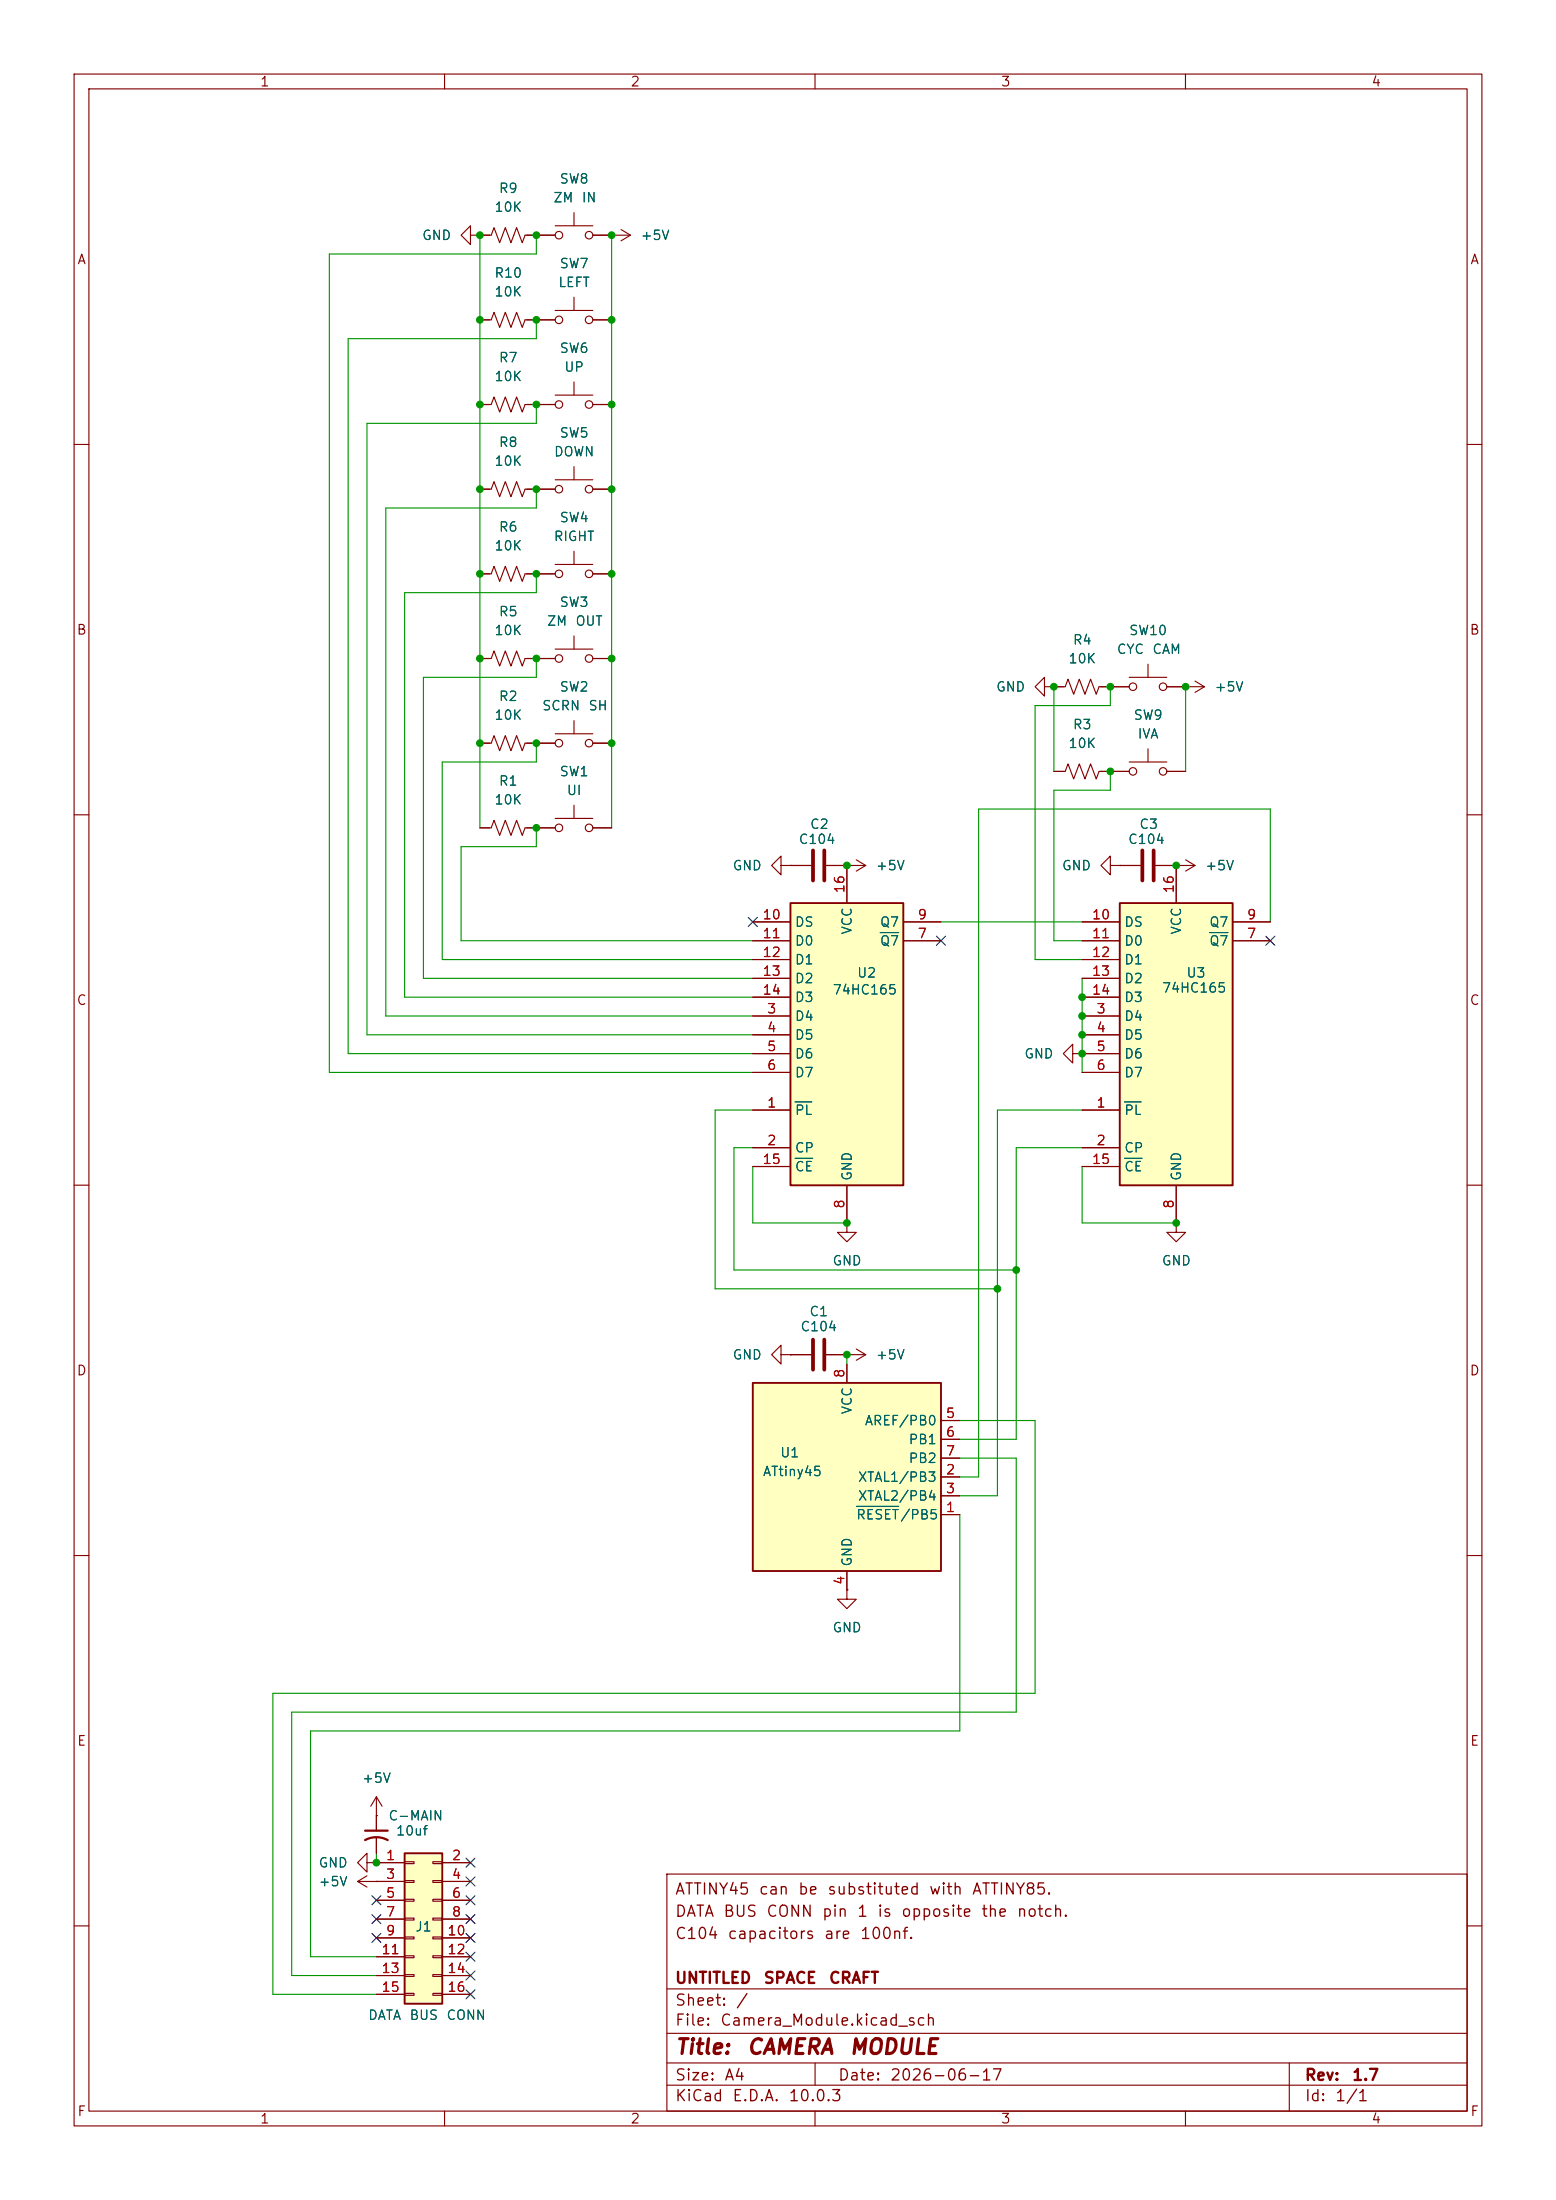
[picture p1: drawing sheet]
<svg xmlns="http://www.w3.org/2000/svg" width="210mm" height="297mm" viewBox="0 0 210 297" stroke-linecap="round" stroke-linejoin="round" font-family="sans-serif">
<g fill="none" stroke="#840000" stroke-width=".15">
<path d="M10 10h190v277h-190zM12 12h186v273h-186zM60 10v2M110 10v2M160 10v2M10 60h2M198 60h2M72.4 88.9h2.5M74.9 87.6h5.1M77.5 85.9v1.7M80 88.9h2.5M10 110h2"/>
<path d="M198 110h2M10 160h2M198 160h2M10 210h2M198 210h2M90 253h108v32h-108zM10 260h2M90 278.5h108M90 274.5h108M90 268.5h108M110 278.5v3M174 278.5v6.5"/>
<path d="M198 260h2M60 285v2M90 281.5h108M110 285v2M160 285v2"/>
<circle cx="75.4" cy="88.9" r=".51"/>
<circle cx="79.5" cy="88.9" r=".51"/>
</g>
<path d="M106.7 121.9h15.2v38.1h-15.2z" fill="#ffffc2"/>
<path d="M106.7 121.9h15.2v38.1h-15.2z" fill="none" stroke="#840000" stroke-width=".25"/>
<g fill="none" stroke="#840000" stroke-width=".15">
<path d="M74.9 99.1h5.1M77.5 97.3v1.8M64.8 111.8h1.5l.4-1.1 .7 2.1 .8-2.1 .8 2.1 .7-2.1 .8 2.1 .4-1h4M72.4 100.3h2.5M74.9 110.5h5.1M77.5 108.7v1.8M80 100.3h2.5M80 111.8h2.5M105.4 116.8v-1.2l-1.3 1.2 1.3 1.3v-1.3h1.3M106.7 116.8h.1M106.7 116.8h2.8M111.5 116.8h5.3"/>
<path d="M114.3 116.8h.1M114.3 116.8v5.1M115.6 116.1l1.2 .7M116.8 116.8l-1.2 .8M101.6 137.2h5.1M101.6 139.7h5.1M101.6 127h5.1M101.6 124.5h5.1M101.6 129.5h5.1M101.6 132.1h5.1M101.6 134.6h5.1M121.9 127h5.1"/>
<path d="M121.9 124.5h5.1M101.6 149.9h5.1M101.6 154.9h5.1M101.6 142.2h5.1M101.6 144.8h5.1M101.6 157.5h5.1M114.3 160v5.1"/>
<circle cx="75.4" cy="111.8" r=".51"/>
<circle cx="75.4" cy="100.3" r=".51"/>
<circle cx="79.5" cy="111.8" r=".51"/>
<circle cx="79.5" cy="100.3" r=".51"/>
</g>
<path d="M118.8 125.9h2.5M107.3 148.8h2.3M107.3 156.4h2.4" fill="none" stroke="#006464" stroke-width=".15"/>
<path d="M109.7 114.8v4.1M111.3 114.8v4.1" fill="none" stroke="#840000" stroke-width=".51"/>
<path d="M54.6 250.2h5.1v20.3h-5.1z" fill="#ffffc2"/>
<path d="M54.6 250.2h5.1v20.3h-5.1z" fill="none" stroke="#840000" stroke-width=".25"/>
<g fill="none" stroke="#840000" stroke-width=".15">
<path d="M50.8 251.5h3.8M50.8 254h3.8M50.8 256.5h3.8M50.8 259.1h3.8M50.8 245.1v2M50.8 248.2v2M54.6 251.3h1.3v.3h-1.3zM54.6 253.9h1.3v.2h-1.3zM54.6 256.4h1.3v.3h-1.3zM54.6 259h1.3v.2h-1.3zM58.4 251.3h1.3v.3h-1.3zM58.4 253.9h1.3v.2h-1.3z"/>
<path d="M58.4 256.4h1.3v.3h-1.3zM58.4 259h1.3v.2h-1.3zM59.7 251.5h3.8M59.7 254h3.8M59.7 256.5h3.8M59.7 259.1h3.8M50.8 261.6h3.8M50.8 264.2h3.8M50.8 266.7h3.8M50.8 269.2h3.8M54.6 261.5h1.3v.2h-1.3zM54.6 264h1.3v.3h-1.3z"/>
<path d="M54.6 266.6h1.3v.2h-1.3zM54.6 269.1h1.3v.3h-1.3zM58.4 261.5h1.3v.2h-1.3zM58.4 264h1.3v.3h-1.3zM58.4 266.6h1.3v.2h-1.3zM58.4 269.1h1.3v.3h-1.3zM59.7 261.6h3.8M59.7 264.2h3.8M59.7 266.7h3.8M59.7 269.2h3.8"/>
</g>
<path d="M49.3 248.4a3.2 3.2 0 0 1 3 0M49.3 247.1h3" fill="none" stroke="#840000" stroke-width=".3"/>
<path d="M101.6 186.7h25.4v25.4h-25.4z" fill="#ffffc2"/>
<path d="M101.6 186.7h25.4v25.4h-25.4z" fill="none" stroke="#840000" stroke-width=".25"/>
<g fill="none" stroke="#840000" stroke-width=".15">
<path d="M64.8 66h1.5l.4-1 .7 2.1 .8-2.1 .8 2.1 .7-2.1 .8 2.1 .4-1.1h4M64.8 77.5h1.5l.4-1 .7 2 .8-2 .8 2 .7-2 .8 2 .4-1h4M74.9 76.2h5.1M74.9 64.8h5.1M77.5 63v1.8M77.5 74.4v1.8M80 77.5h2.5M80 66h2.5M64.8 88.9h1.5l.4-1 .7 2 .8-2 .8 2 .7-2 .8 2 .4-1h1.5M64.8 100.3h1.5l.4-1 .7 2 .8-2 .8 2 .7-2 .8 2 .4-1h1.5M114.3 184.2v2.5M127 199.4h2.5"/>
<path d="M127 191.8h2.5M127 194.3h2.5M127 196.9h2.5M114.3 214.6v1.3h1.3l-1.3 1.3-1.3-1.3h1.3M114.3 214.6h.1M114.3 212.1v2.5M127 204.5h2.5M127 201.9h2.5M48.3 254l1.2 .8M48.3 254h2.5M49.5 251.5v-1.3l-1.2 1.3 1.2 1.2v-1.2h1.3M49.5 253.2l-1.2 .8"/>
<path d="M50.8 254h.1M50.8 251.5h.1M50.8 245.1h.1M50.8 242.6l-.8 1.2M50.8 242.6l.8 1.2M50.8 242.6v2.5"/>
<circle cx="75.4" cy="66" r=".51"/>
<circle cx="75.4" cy="77.5" r=".51"/>
<circle cx="79.5" cy="77.5" r=".51"/>
<circle cx="79.5" cy="66" r=".51"/>
</g>
<path d="M115.6 203.4h5.7" fill="none" stroke="#006464" stroke-width=".15"/>
<path d="M151.1 121.9h15.3v38.1h-15.3z" fill="#ffffc2"/>
<path d="M151.1 121.9h15.3v38.1h-15.3z" fill="none" stroke="#840000" stroke-width=".25"/>
<g fill="none" stroke="#840000" stroke-width=".15">
<path d="M63.5 31.8v-1.3l-1.3 1.3 1.3 1.2v-1.2h1.3M64.8 31.8h1.5l.4-1.1 .7 2.1 .8-2.1 .8 2.1 .7-2.1 .8 2.1 .4-1h4M64.8 31.8h.1M74.9 30.5h5.1M77.5 28.7v1.8M80 31.8h5.1M82.5 31.8h.1M83.8 31l1.3 .8M85.1 31.8l-1.3 .7M64.8 43.2h1.5l.4-1 .7 2 .8-2 .8 2 .7-2 .8 2 .4-1h4M64.8 54.6h1.5l.4-1 .7 2 .8-2 .8 2 .7-2 .8 2 .4-1h4M74.9 41.9h5.1"/>
<path d="M74.9 53.3h5.1M77.5 40.1v1.8M77.5 51.6v1.7M80 43.2h2.5M80 54.6h2.5M64.8 77.5h1.2M64.8 66h1.2M71.1 77.5h3.8M71.1 66h3.8M80 77.5h2.5M80 66h2.5M64.8 88.9h1.2"/>
<path d="M71.1 88.9h3.8M80 88.9h2.5M141 92.7v-1.3l-1.3 1.3 1.3 1.3v-1.3h1.2M142.2 92.7h.1M142.2 92.7h1.6l.3-1 .8 2 .8-2 .7 2 .8-2 .8 2 .3-1h4.1M152.4 91.4h5.1M154.9 89.7v1.7M157.5 92.7h5.1M160 92.7h.1M161.3 91.9l1.3 .8M162.6 92.7l-1.3 .8M64.8 100.3h1.2"/>
<path d="M64.8 111.8h1.2M71.1 100.3h3.8M71.1 111.8h3.8M80 100.3h2.5M80 111.8h2.5M106.7 116.8h.1M106.7 116.8h2.8M111.5 116.8h2.8M114.3 116.8h.1M114.3 116.8v5.1M142.2 104.1h1.6l.3-1 .8 2.1 .8-2.1 .7 2.1 .8-2.1 .8 2.1 .3-1.1h4.1M149.9 116.8v-1.2l-1.3 1.2 1.3 1.3v-1.3h1.2"/>
<path d="M151.1 116.8h.1M151.1 116.8h2.8M152.4 102.9h5.1M154.9 101.1v1.8M156 116.8h5.3M157.5 104.1h2.5M158.7 116.8h.1M158.7 116.8v5.1M160 116.1l1.3 .7M161.3 116.8l-1.3 .8M101.6 137.2h5.1M101.6 139.7h5.1"/>
<path d="M101.6 127h5.1M101.6 124.5h5.1M101.6 129.5h5.1M101.6 132.1h5.1M101.6 134.6h5.1M121.9 127h5.1M121.9 124.5h5.1M146 137.2h5.1M146 139.7h5.1M146 127h5.1M146 124.5h5.1M146 129.5h5.1"/>
<path d="M146 132.1h5.1M146 134.6h5.1M166.4 127h5M166.4 124.5h5M101.6 149.9h5.1M101.6 154.9h5.1M101.6 142.2h5.1M101.6 144.8h5.1M101.6 157.5h5.1M144.8 142.2v-1.2l-1.3 1.2 1.3 1.3v-1.3h1.2M146 142.2h.1M146 149.9h5.1"/>
<path d="M146 154.9h5.1M146 142.2h5.1M146 144.8h5.1M146 157.5h5.1M114.3 165.1v1.3h1.3l-1.3 1.2-1.3-1.2h1.3M114.3 165.1h.1M114.3 160v5.1M158.7 165.1v1.3h1.3l-1.3 1.2-1.2-1.2h1.2M158.7 165.1h.1M158.7 160v5.1M105.4 182.9v-1.3l-1.3 1.3 1.3 1.3v-1.3h1.3M106.7 182.9h.1"/>
<path d="M106.7 182.9h2.8M111.5 182.9h5.3M114.3 182.9h.1M114.3 184.2v2.5M115.6 182.1l1.2 .8M116.8 182.9l-1.2 .7M127 199.4h2.5M127 191.8h2.5M127 194.3h2.5M127 196.9h2.5M114.3 214.6h.1M114.3 212.1v2.5"/>
<path d="M127 204.5h2.5M127 201.9h2.5M50.8 254h.1M50.8 251.5h.1M50.8 245.1h.1M50.8 251.5h3.8M50.8 254h3.8M50.8 256.5h3.8M50.8 259.1h3.8M50.8 245.1v2M50.8 248.2v2M59.7 251.5h3.8"/>
<path d="M59.7 254h3.8M59.7 256.5h3.8M59.7 259.1h3.8M50.8 261.6h3.8M50.8 264.2h3.8M50.8 266.7h3.8M50.8 269.2h3.8M59.7 261.6h3.8M59.7 264.2h3.8M59.7 266.7h3.8M59.7 269.2h3.8"/>
<circle cx="75.4" cy="31.8" r=".51"/>
<circle cx="79.5" cy="31.8" r=".51"/>
<circle cx="75.4" cy="43.2" r=".51"/>
<circle cx="75.4" cy="54.6" r=".51"/>
<circle cx="79.5" cy="43.2" r=".51"/>
<circle cx="79.5" cy="54.6" r=".51"/>
<circle cx="152.9" cy="92.7" r=".51"/>
<circle cx="157" cy="92.7" r=".51"/>
<circle cx="152.9" cy="104.1" r=".51"/>
<circle cx="157" cy="104.1" r=".51"/>
</g>
<path d="M118.8 125.9h2.5M163.2 125.9h2.5M107.3 148.8h2.3M107.3 156.4h2.4M151.8 148.8h2.2M151.8 156.4h2.3M115.6 203.4h5.7" fill="none" stroke="#006464" stroke-width=".15"/>
<path d="M154.2 114.8v4.1M155.7 114.8v4.1M109.7 180.8v4.1M111.3 180.8v4.1" fill="none" stroke="#840000" stroke-width=".51"/>
<g fill="none" stroke="#009600" stroke-width=".15">
<path d="M64.8 31.8v80M72.4 31.8v2.5h-28v110.5h57.2M82.5 31.8v80M72.4 43.2v2.5h-25.4v96.5h54.6M72.4 54.6v2.6h-22.9v82.5h52.1M72.4 66v2.6h-20.3v68.6h49.5M72.4 77.5v2.5h-17.8v54.6h47M72.4 88.9v2.5h-15.3v40.7h44.5M142.2 92.7v11.4M149.9 92.7v2.6h-10.2v34.2h6.3M160 92.7v11.4M72.4 100.3v2.6h-12.7v26.6h41.9"/>
<path d="M72.4 111.8v2.5h-10.2v12.7h39.4M149.9 104.1v2.6h-7.7v20.3h3.8M127 124.5h19M146 132.1v12.7M171.4 124.5v-15.3h-39.3v90.2h-2.6M101.6 149.9h-5.1v24.1h38.1M101.6 154.9h-2.5v16.6h38.1M101.6 157.5v7.6h12.7M146 149.9h-11.4v52h-5.1M146 157.5v7.6h12.7M146 154.9h-8.8v39.4h-7.7M114.3 182.9v1.3"/>
<path d="M129.5 196.9h7.7v34.2h-97.8v35.6h11.4M129.5 191.8h10.2v36.8h-102.9v40.6h14M129.5 204.5v29.2h-87.6v30.5h8.9M50.8 250.2v1.3"/>
</g>
<g fill="none" stroke="#000084" stroke-width=".15">
<path d="M101 123.9l1.2 1.2M102.2 123.9l-1.2 1.2M126.4 126.4l1.2 1.2M127.6 126.4l-1.2 1.2M170.8 126.4l1.3 1.2M172.1 126.4l-1.3 1.2M50.2 255.9l1.2 1.2M50.2 258.5l1.2 1.2M51.4 258.5l-1.2 1.2M51.4 255.9l-1.2 1.2M62.9 255.9l1.2 1.2M62.9 258.5l1.2 1.2"/>
<path d="M62.9 250.9l1.2 1.2M62.9 253.4l1.2 1.2M64.1 255.9l-1.2 1.2M64.1 258.5l-1.2 1.2M64.1 250.9l-1.2 1.2M64.1 253.4l-1.2 1.2M50.2 261l1.2 1.2M51.4 261l-1.2 1.2M62.9 268.6l1.2 1.2M62.9 261l1.2 1.2M62.9 266.1l1.2 1.2M62.9 263.6l1.2 1.2"/>
<path d="M64.1 268.6l-1.2 1.2M64.1 261l-1.2 1.2M64.1 266.1l-1.2 1.2M64.1 263.6l-1.2 1.2"/>
</g>
<g fill="#009600" stroke="#009600" stroke-width=".13">
<circle cx="82.5" cy="54.6" r=".46"/>
<circle cx="72.4" cy="43.2" r=".46"/>
<circle cx="82.5" cy="43.2" r=".46"/>
<circle cx="82.5" cy="31.8" r=".46"/>
<circle cx="72.4" cy="54.6" r=".46"/>
<circle cx="64.8" cy="54.6" r=".46"/>
<circle cx="72.4" cy="31.8" r=".46"/>
<circle cx="64.8" cy="31.8" r=".46"/>
<circle cx="64.8" cy="43.2" r=".46"/>
<circle cx="114.3" cy="165.1" r=".46"/>
<circle cx="134.6" cy="174" r=".46"/>
<circle cx="146" cy="137.2" r=".46"/>
<circle cx="146" cy="134.6" r=".46"/>
<circle cx="137.2" cy="171.5" r=".46"/>
<circle cx="158.7" cy="165.1" r=".46"/>
<circle cx="114.3" cy="116.8" r=".46"/>
<circle cx="82.5" cy="88.9" r=".46"/>
<circle cx="72.4" cy="88.9" r=".46"/>
<circle cx="82.5" cy="100.3" r=".46"/>
<circle cx="72.4" cy="100.3" r=".46"/>
<circle cx="72.4" cy="111.8" r=".46"/>
<circle cx="50.8" cy="251.5" r=".46"/>
<circle cx="114.3" cy="182.9" r=".46"/>
<circle cx="64.8" cy="88.9" r=".46"/>
<circle cx="64.8" cy="100.3" r=".46"/>
<circle cx="72.4" cy="77.5" r=".46"/>
<circle cx="72.4" cy="66" r=".46"/>
<circle cx="64.8" cy="66" r=".46"/>
<circle cx="82.5" cy="77.5" r=".46"/>
<circle cx="82.5" cy="66" r=".46"/>
<circle cx="64.8" cy="77.5" r=".46"/>
<circle cx="146" cy="139.7" r=".46"/>
<circle cx="146" cy="142.2" r=".46"/>
<circle cx="149.9" cy="104.1" r=".46"/>
<circle cx="158.7" cy="116.8" r=".46"/>
<circle cx="160" cy="92.7" r=".46"/>
<circle cx="142.2" cy="92.7" r=".46"/>
<circle cx="149.9" cy="92.7" r=".46"/>
</g>
<g font-size="2" fill="#840000">
<text x="91" y="277.8">Title:</text>
<text x="100.7" y="277.8">CAMERA</text>
<text x="114.5" y="277.8">MODULE</text>
</g>
<g font-size="1.5" fill="#840000">
<text x="91" y="256.1">ATTINY45</text>
<text x="102.3" y="256.1">can</text>
<text x="107.6" y="256.1">be</text>
<text x="111.6" y="256.1">substituted</text>
<text x="125.3" y="256.1">with</text>
<text x="131.1" y="256.1">ATTINY85.</text>
<text x="91" y="262.1">C104</text>
<text x="91" y="259.1">DATA</text>
<text x="97.5" y="259.1">BUS</text>
<text x="98.1" y="262.1">capacitors</text>
<text x="103.3" y="259.1">CONN</text>
<text x="110.8" y="259.1">pin</text>
<text x="111.1" y="262.1">are</text>
<text x="115.6" y="259.1">1</text>
<text x="116" y="262.1">100nf.</text>
<text x="118.3" y="259.1">is</text>
<text x="121.5" y="259.1">opposite</text>
<text x="132.3" y="259.1">the</text>
<text x="137.1" y="259.1">notch.</text>
<text x="91" y="268.1">UNTITLED</text>
<text x="103" y="268.1">SPACE</text>
<text x="111.8" y="268.1">CRAFT</text>
<text x="91" y="273.8">File:</text>
<text x="91" y="271.1">Sheet:</text>
<text x="97.1" y="273.8">Camera_Module.kicad_sch</text>
<text x="99.2" y="271.1">/</text>
<text x="91" y="281.2">Size:</text>
<text x="97.7" y="281.2">A4</text>
<text x="113" y="281.2">Date:</text>
<text x="120" y="281.2">2026-06-17</text>
<text x="176" y="281.2">Rev:</text>
<text x="182.4" y="281.2">1.7</text>
<text x="91" y="284">KiCad</text>
<text x="98.7" y="284">E.D.A.</text>
<text x="106.3" y="284">10.0.3</text>
<text x="176" y="284">Id:</text>
<text x="180.1" y="284">1/1</text>
</g>
<g font-size="1.3" fill="#840000">
<text x="35" y="12">1</text>
<text x="85" y="12">2</text>
<text x="135" y="12">3</text>
<text x="185" y="12">4</text>
<text x="10.3" y="36">A</text>
<text x="198.4" y="36">A</text>
<text x="10.3" y="86">B</text>
<text x="198.3" y="86">B</text>
<text x="10.3" y="136">C</text>
<text x="198.3" y="136">C</text>
<text x="10.3" y="186">D</text>
<text x="198.3" y="186">D</text>
<text x="10.3" y="236">E</text>
<text x="198.3" y="236">E</text>
<text x="10.3" y="286">F</text>
<text x="35" y="287">1</text>
<text x="85" y="287">2</text>
<text x="135" y="287">3</text>
<text x="185" y="287">4</text>
<text x="198.4" y="286">F</text>
</g>
<g font-size="1.3" fill="#006464">
<text x="66.6" y="28.9">10K</text>
<text x="67.2" y="26.4">R9</text>
<text x="74.6" y="27.6">ZM</text>
<text x="75.4" y="25.1">SW8</text>
<text x="78.4" y="27.6">IN</text>
<text x="56.9" y="32.7">GND</text>
<text x="86.4" y="32.7">+5V</text>
<text x="66.6" y="37.8">R10</text>
<text x="66.6" y="40.3">10K</text>
<text x="75.3" y="39.1">LEFT</text>
<text x="75.4" y="36.5">SW7</text>
<text x="75.4" y="48">SW6</text>
<text x="66.6" y="51.8">10K</text>
<text x="67.2" y="49.2">R7</text>
<text x="76.1" y="50.5">UP</text>
<text x="75.4" y="59.4">SW5</text>
<text x="66.6" y="63.2">10K</text>
<text x="67.2" y="60.7">R8</text>
<text x="74.7" y="61.9">DOWN</text>
<text x="75.4" y="70.8">SW4</text>
<text x="66.6" y="74.6">10K</text>
<text x="67.2" y="72.1">R6</text>
<text x="74.6" y="73.4">RIGHT</text>
<text x="67.2" y="83.5">R5</text>
<text x="75.4" y="82.3">SW3</text>
<text x="66.6" y="86.1">10K</text>
<text x="73.7" y="84.8">ZM</text>
<text x="77.6" y="84.8">OUT</text>
<text x="144.1" y="89.9">10K</text>
<text x="144.7" y="87.3">R4</text>
<text x="150.6" y="88.6">CYC</text>
<text x="152.3" y="86.1">SW10</text>
<text x="155.4" y="88.6">CAM</text>
<text x="67.2" y="95">R2</text>
<text x="75.4" y="93.7">SW2</text>
<text x="134.3" y="93.7">GND</text>
<text x="163.8" y="93.7">+5V</text>
<text x="66.6" y="97.5">10K</text>
<text x="73.1" y="96.2">SCRN</text>
<text x="79.3" y="96.2">SH</text>
<text x="144.1" y="101.3">10K</text>
<text x="144.7" y="98.8">R3</text>
<text x="152.9" y="97.5">SW9</text>
<text x="153.4" y="100">IVA</text>
<text x="67.2" y="106.4">R1</text>
<text x="75.4" y="105.1">SW1</text>
<text x="76.4" y="107.7">UI</text>
<text x="66.6" y="108.9">10K</text>
<text x="109.2" y="112.2">C2</text>
<text x="153.7" y="112.2">C3</text>
<text x="98.8" y="117.8">GND</text>
<text x="107.7" y="114.3">C104</text>
<text x="118.1" y="117.8">+5V</text>
<text x="143.2" y="117.8">GND</text>
<text x="152.2" y="114.3">C104</text>
<text x="162.6" y="117.8">+5V</text>
<text x="107.2" y="125.4">DS</text>
<text x="118.7" y="125.4">Q7</text>
<text x="151.6" y="125.4">DS</text>
<text x="163.1" y="125.4">Q7</text>
<text x="107.2" y="128">D0</text>
<text x="107.2" y="130.5">D1</text>
<text x="115.3" y="126.3" transform="rotate(-90 115.3 126.3)">VCC</text>
<text x="118.7" y="128">Q7</text>
<text x="151.6" y="128">D0</text>
<text x="151.6" y="130.5">D1</text>
<text x="159.7" y="126.3" transform="rotate(-90 159.7 126.3)">VCC</text>
<text x="163.1" y="128">Q7</text>
<text x="107.2" y="133.1">D2</text>
<text x="107.2" y="135.6">D3</text>
<text x="112.3" y="134.6">74HC165</text>
<text x="115.6" y="132.3">U2</text>
<text x="151.6" y="133.1">D2</text>
<text x="151.6" y="135.6">D3</text>
<text x="156.7" y="134.3">74HC165</text>
<text x="160" y="132.3">U3</text>
<text x="107.2" y="138.1">D4</text>
<text x="107.2" y="140.7">D5</text>
<text x="107.2" y="143.2">D6</text>
<text x="138.2" y="143.2">GND</text>
<text x="151.6" y="138.1">D4</text>
<text x="151.6" y="140.7">D5</text>
<text x="151.6" y="143.2">D6</text>
<text x="107.2" y="145.8">D7</text>
<text x="151.6" y="145.8">D7</text>
<text x="107.2" y="150.8">PL</text>
<text x="107.2" y="155.9">CP</text>
<text x="151.6" y="150.8">PL</text>
<text x="151.6" y="155.9">CP</text>
<text x="107.2" y="158.5">CE</text>
<text x="115.3" y="159.5" transform="rotate(-90 115.3 159.5)">GND</text>
<text x="151.6" y="158.5">CE</text>
<text x="159.7" y="159.5" transform="rotate(-90 159.7 159.5)">GND</text>
<text x="112.3" y="171.2">GND</text>
<text x="156.7" y="171.2">GND</text>
<text x="109.1" y="178">C1</text>
<text x="98.8" y="183.9">GND</text>
<text x="107.9" y="180">C104</text>
<text x="118.1" y="183.9">+5V</text>
<text x="115.3" y="191" transform="rotate(-90 115.3 191)">VCC</text>
<text x="105.2" y="197.1">U1</text>
<text x="116.6" y="192.7">AREF/PB0</text>
<text x="122.5" y="195.3">PB1</text>
<text x="122.5" y="197.8">PB2</text>
<text x="102.9" y="199.6">ATtiny45</text>
<text x="115.7" y="200.4">XTAL1/PB3</text>
<text x="115.7" y="202.9">XTAL2/PB4</text>
<text x="115.5" y="205.4">RESET/PB5</text>
<text x="115.3" y="211.6" transform="rotate(-90 115.3 211.6)">GND</text>
<text x="112.3" y="220.7">GND</text>
<text x="48.8" y="241">+5V</text>
<text x="52.3" y="246.1">C-MAIN</text>
<text x="53.3" y="248.1">10uf</text>
<text x="42.9" y="255">+5V</text>
<text x="42.9" y="252.4">GND</text>
<text x="56" y="261.1">J1</text>
<text x="49.6" y="273">DATA</text>
<text x="55.2" y="273">BUS</text>
<text x="60.2" y="273">CONN</text>
</g>
<g font-size="1.3" fill="#a90000">
<text x="102.8" y="124.4">10</text>
<text x="114.3" y="120.7" transform="rotate(-90 114.3 120.7)">16</text>
<text x="123.8" y="124.4">9</text>
<text x="147.3" y="124.4">10</text>
<text x="158.7" y="120.7" transform="rotate(-90 158.7 120.7)">16</text>
<text x="168.2" y="124.4">9</text>
<text x="102.8" y="127">11</text>
<text x="102.8" y="129.5">12</text>
<text x="123.8" y="127">7</text>
<text x="147.3" y="127">11</text>
<text x="147.3" y="129.5">12</text>
<text x="168.2" y="127">7</text>
<text x="102.8" y="132.1">13</text>
<text x="102.8" y="134.6">14</text>
<text x="103.4" y="137.1">3</text>
<text x="147.3" y="132.1">13</text>
<text x="147.3" y="134.6">14</text>
<text x="147.9" y="137.1">3</text>
<text x="103.4" y="139.7">4</text>
<text x="103.4" y="142.2">5</text>
<text x="147.9" y="139.7">4</text>
<text x="147.9" y="142.2">5</text>
<text x="103.4" y="149.8">1</text>
<text x="103.4" y="144.8">6</text>
<text x="147.9" y="149.8">1</text>
<text x="147.9" y="144.8">6</text>
<text x="103.4" y="154.9">2</text>
<text x="147.9" y="154.9">2</text>
<text x="102.8" y="157.5">15</text>
<text x="147.3" y="157.5">15</text>
<text x="114.3" y="163.3" transform="rotate(-90 114.3 163.3)">8</text>
<text x="158.7" y="163.3" transform="rotate(-90 158.7 163.3)">8</text>
<text x="114.3" y="186.1" transform="rotate(-90 114.3 186.1)">8</text>
<text x="127.6" y="191.7">5</text>
<text x="127.6" y="194.3">6</text>
<text x="127.6" y="196.8">7</text>
<text x="127.6" y="199.4">2</text>
<text x="127.6" y="201.9">3</text>
<text x="127.6" y="204.4">1</text>
<text x="114.3" y="214.1" transform="rotate(-90 114.3 214.1)">4</text>
<text x="52" y="251.4">1</text>
<text x="60.9" y="251.4">2</text>
<text x="52" y="254">3</text>
<text x="52" y="256.5">5</text>
<text x="60.9" y="254">4</text>
<text x="60.9" y="256.5">6</text>
<text x="52" y="259.1">7</text>
<text x="52" y="261.6">9</text>
<text x="60.3" y="261.6">10</text>
<text x="60.9" y="259.1">8</text>
<text x="51.4" y="264.1">11</text>
<text x="51.4" y="266.7">13</text>
<text x="51.4" y="269.2">15</text>
<text x="60.3" y="264.1">12</text>
<text x="60.3" y="266.7">14</text>
<text x="60.3" y="269.2">16</text>
</g>
</svg>
